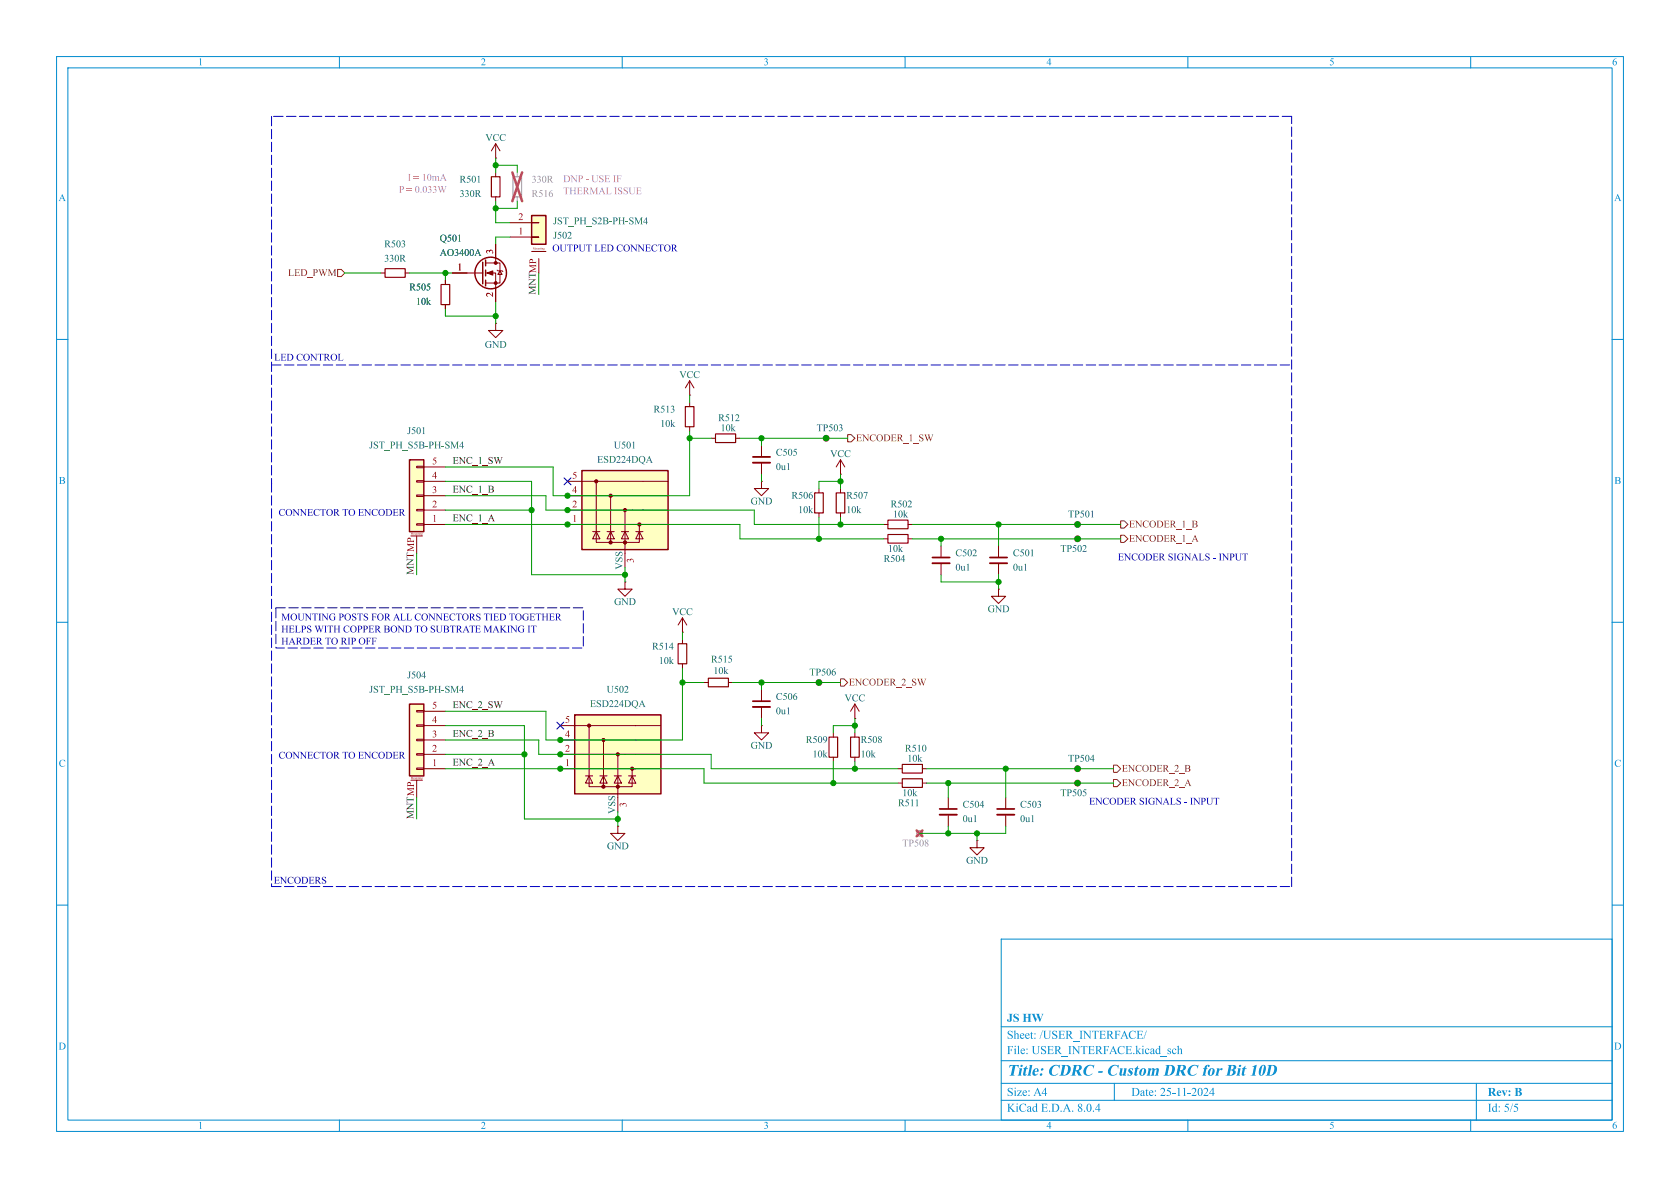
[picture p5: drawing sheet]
<svg xmlns="http://www.w3.org/2000/svg" width="297mm" height="210mm" viewBox="0 0 297 210" stroke-linecap="round" stroke-linejoin="round" font-family="sans-serif">
<g fill="none" stroke="#008bce" stroke-width=".18">
<path d="M10 10h277v190h-277zM12 12h273v186h-273zM60 10v2M110 10v2M160 10v2M210 10v2M260 10v2M10 60h2M285 60h2M10 110h2M285 110h2M10 160h2"/>
<path d="M285 160h2M177 166h108v32h-108zM60 198v2M110 198v2M160 198v2M177 194.5h108M177 191.5h108M177 187.5h108M177 181.5h108M197 191.5v3M210 198v2M260 198v2"/>
<path d="M261 191.5v6.5"/>
</g>
<g fill="none" stroke="#a1a1a1" stroke-width=".18">
<path d="M162.6 147.3h.1"/>
<circle cx="162.6" cy="147.3" r=".51"/>
</g>
<path d="M162.1 146.8l1 1M163.1 146.8l-1 1" fill="none" stroke="#e65255" stroke-width=".46"/>
<g fill="none" stroke="#840000" stroke-width=".18">
<path d="M190.5 138.4h.1M109.2 146.1v1.2h1.3l-1.3 1.3-1.3-1.3h1.3M109.2 146.1h.1M172.7 148.6v1.3h1.3l-1.3 1.2-1.3-1.2h1.3M172.7 148.6h.1"/>
<circle cx="190.5" cy="138.4" r=".51"/>
</g>
<path d="M72.4 124.5h2.5v12.7h-2.5z" fill="#ffffc2"/>
<g fill="none" stroke="#840000" stroke-width=".18">
<path d="M72.6 137.9h2.1M73.7 125.6h1.2v.3h-1.2zM73.7 128.1h1.2v.3h-1.2zM73.7 130.7h1.2v.2h-1.2zM73.7 133.2h1.2v.3h-1.2zM73.7 135.8h1.2v.2h-1.2zM73.7 137.9v3.1M74.9 135.9h3.8M74.9 133.4h3.8M74.9 130.8h3.8M74.9 128.3h3.8M74.9 125.7h3.8"/>
<path d="M158.7 138.4h.8M163.1 138.4h.7"/>
</g>
<path d="M72.4 124.5h2.5v12.7h-2.5z" fill="none" stroke="#840000" stroke-width=".25"/>
<path d="M159.5 137.7h3.6v1.5h-3.6z" fill="none" stroke="#840000" stroke-width=".2"/>
<path d="M101.6 126.4h15.2v13.9h-15.2z" fill="#ffffc2"/>
<g fill="none" stroke="#840000" stroke-width=".18">
<path d="M99.1 135.9h17.7M99.1 133.4h17.7M101.6 130.8h.1M101.6 130.8h15.2M101.6 128.3h15.2M103.5 137.2h1.3M104.1 128.3v10.8h7.7v-3.2M104.1 137.2l.7 1.2h-1.3zM106 137.2h1.3M106.7 137.2l.6 1.2h-1.3zM106.7 130.8v8.3M108.6 137.2h1.3"/>
<path d="M109.2 137.2l.7 1.2h-1.3zM109.2 133.4v6.9M111.1 137.2h1.3M111.8 137.2l.6 1.2h-1.3z"/>
</g>
<path d="M101.6 126.4h15.2v13.9h-15.2z" fill="none" stroke="#840000" stroke-width=".25"/>
<g fill="#840000" stroke="#840000" stroke-width=".18">
<circle cx="104.1" cy="128.3" r=".28"/>
<circle cx="106.7" cy="139.1" r=".28"/>
<circle cx="106.7" cy="130.8" r=".28"/>
<circle cx="109.2" cy="139.1" r=".28"/>
<circle cx="109.2" cy="133.4" r=".28"/>
<circle cx="111.8" cy="135.9" r=".28"/>
</g>
<path d="M109.6 142.1l.2-.1 .2 .2a.38 .38 0 0 1 .6-.2 .38 .38 0 0 1 0 .6 .3 .3 0 0 0-.1-.5 .3 .3 0 0 0-.4 .3 .23 .23 0 0 0-.1-.3 .23 .23 0 0 0-.3 .2 .23 .23 0 0 0 .1 .3l-.2-.2z" fill="#a90000"/>
<g fill="none" stroke="#840000" stroke-width=".18">
<path d="M87.6 27.9h.1M87.6 25.4l-.7 1.3M87.6 25.4v2.5M87.6 25.4l.8 1.3M67.3 48.3h.8M71.6 48.3h.8M121.9 69.9h.1M121.9 67.3l.8 1.3M121.9 67.3v2.6M121.9 71.1v.8M121.9 75.4v.8M121.9 67.3l-.7 1.3"/>
<path d="M125.7 77.5h.8M130 77.5h.8M134.6 78.7v2.1M146 77.5h.1M134.6 85.1v1.3h1.3l-1.3 1.2-1.3-1.2h1.3M134.6 85.1h.1M134.6 81.8v2M144.8 86.4v.7M144.8 90.7v.7M148.6 83.8h.1M148.6 81.3v2.5M148.6 86.4v.7"/>
<path d="M148.6 90.7v.7M148.6 81.3l.8 1.3M148.6 81.3l-.8 1.3M156.2 92.7h.8M156.2 95.3h.8M160.5 92.7h.8M160.5 95.3h.8M190.5 92.7h.1M190.5 95.3h.1M120.6 111.8h.1M120.6 109.2l.8 1.3M120.6 109.2v2.6"/>
<path d="M120.6 113v.8M120.6 117.3v.8M120.6 109.2l-.7 1.3M99.1 130.8h2.5M99.1 128.3h2.5M147.3 129.5v.8M147.3 133.9v.7M151.1 129.5v.8M151.1 133.9v.7M158.7 135.9h.8M163.1 135.9h.7M190.5 135.9h.1"/>
<path d="M167.6 141v2M167.6 144v2.1M177.8 141v2M177.8 144v2.1"/>
<circle cx="146.1" cy="77.5" r=".51"/>
<circle cx="190.5" cy="95.3" r=".51"/>
<circle cx="190.5" cy="92.7" r=".51"/>
<circle cx="190.5" cy="135.9" r=".51"/>
</g>
<path d="M133.1 81.8h3M166.1 144h3.1M176.3 144h3" fill="none" stroke="#840000" stroke-width=".33"/>
<path d="M133.1 80.8h3M166.1 143h3.1M176.3 143h3" fill="none" stroke="#840000" stroke-width=".3"/>
<path d="M68.1 47.5h3.5v1.5h-3.5zM121.2 71.9h1.5v3.5h-1.5zM126.5 76.7h3.5v1.5h-3.5zM144 87.1h1.5v3.6h-1.5zM147.8 87.1h1.6v3.6h-1.6zM157 91.9h3.5v1.6h-3.5zM157 94.5h3.5v1.5h-3.5zM119.9 113.8h1.5v3.5h-1.5zM146.6 130.3h1.5v3.6h-1.5zM150.4 130.3h1.5v3.6h-1.5zM159.5 135.1h3.6v1.6h-3.6z" fill="none" stroke="#840000" stroke-width=".2"/>
<path d="M90.7 31.2h1.5v3.6h-1.5z" fill="none" stroke="#a1a1a1" stroke-width=".2"/>
<path d="M91.4 30.5v.7M91.4 34.8v.8" fill="none" stroke="#a1a1a1" stroke-width=".18"/>
<path d="M90.6 30.5l1.7 5.1M92.3 30.5l-1.7 5.1" fill="none" stroke="#e65255" stroke-width=".46"/>
<path d="M94 38.1h2.5v5.1h-2.5z" fill="#ffffc2"/>
<g fill="none" stroke="#840000" stroke-width=".18">
<path d="M90.2 39.4h3.8M94 39.4h1.2zM90.2 41.9h3.8M94 41.9h1.2zM94 44.5h2.5M166.4 96.5v2.1M166.4 99.6v2M176.5 96.5v2.1M176.5 99.6v2M110.5 102.9v1.2h1.3l-1.3 1.3-1.3-1.3h1.3M110.5 102.9h.1M151.1 127h.1"/>
<path d="M151.1 124.5l.8 1.2M151.1 124.5v2.5M151.1 124.5l-.7 1.2"/>
</g>
<path d="M94 38.1h2.5v5.1h-2.5z" fill="none" stroke="#840000" stroke-width=".25"/>
<path d="M164.8 99.6h3.1M175 99.6h3.1" fill="none" stroke="#840000" stroke-width=".33"/>
<path d="M164.8 98.6h3.1M175 98.6h3.1" fill="none" stroke="#840000" stroke-width=".3"/>
<path d="M102.9 83.2h15.2v14h-15.2z" fill="#ffffc2"/>
<g fill="none" stroke="#840000" stroke-width=".18">
<path d="M100.3 92.7h17.8M100.3 90.2h17.8M102.9 87.6h.1M102.9 87.6h15.2M102.9 85.1h15.2M104.8 94h1.2M105.4 85.1v10.8h7.6v-3.2M105.4 94l.6 1.3h-1.2zM107.3 94h1.3M107.9 94l.7 1.3h-1.3zM107.9 87.6v8.3M109.9 94h1.2"/>
<path d="M110.5 94l.6 1.3h-1.2zM110.5 90.2v7M112.4 94h1.3M113 94l.7 1.3h-1.3z"/>
</g>
<path d="M102.9 83.2h15.2v14h-15.2z" fill="none" stroke="#840000" stroke-width=".25"/>
<g fill="#840000" stroke="#840000" stroke-width=".18">
<circle cx="105.4" cy="85.1" r=".28"/>
<circle cx="107.9" cy="95.9" r=".28"/>
<circle cx="107.9" cy="87.6" r=".28"/>
<circle cx="110.5" cy="95.9" r=".28"/>
<circle cx="110.5" cy="90.2" r=".28"/>
<circle cx="113" cy="92.7" r=".28"/>
</g>
<path d="M110.9 98.9l.2-.1 .2 .2a.38 .38 0 0 1 .6-.2 .38 .38 0 0 1 0 .6 .3 .3 0 0 0-.1-.5 .3 .3 0 0 0-.4 .3 .23 .23 0 0 0-.2-.2 .23 .23 0 0 0-.2 .1 .23 .23 0 0 0 .1 .3l-.3-.2z" fill="#a90000"/>
<path d="M100.3 87.6h2.6M100.3 85.1h2.6" fill="none" stroke="#840000" stroke-width=".18"/>
<path d="M72.4 81.3h2.5v12.7h-2.5z" fill="#ffffc2"/>
<g fill="none" stroke="#840000" stroke-width=".18">
<path d="M87.6 30.5v.7M87.6 34.8v.8M78.7 49.5v.8M78.7 53.8v.8M80 48.3h5.3M85.9 48.3h1.7v5M85.9 46.5h2.5v3.5h-2.5M87.6 57.2v1.2h1.3l-1.3 1.3-1.2-1.3h1.2M87.6 57.2h.1M87.6 43.2v3.3M87.9 47.8l.1 .1h.8l.1 .1M88.4 47.9l.4 .6h-.8z"/>
<path d="M72.6 94.7h2.1M73.7 82.4h1.2v.3h-1.2zM73.7 85h1.2v.2h-1.2zM73.7 87.5h1.2v.3h-1.2zM73.7 90h1.2v.3h-1.2zM73.7 92.6h1.2v.2h-1.2zM73.7 94.7v3.1M74.9 92.7h3.8M74.9 90.2h3.8M74.9 87.6h3.8M74.9 85.1h3.8M74.9 82.6h3.8"/>
<path d="M176.5 104.1v1.3h1.3l-1.3 1.3-1.2-1.3h1.2M176.5 104.1h.1M124.5 120.7h.7M128.8 120.7h.7M134.6 128.3v1.2h1.3l-1.3 1.3-1.3-1.3h1.3M134.6 128.3h.1M134.6 121.9v2.1M134.6 125v2M144.8 120.7h.1"/>
<circle cx="144.8" cy="120.7" r=".51"/>
</g>
<g fill="none" stroke="#840000" stroke-width=".25">
<path d="M85.3 46.4v3.8M85.9 46v1M85.9 47.8v1M85.9 49.5v1M72.4 81.3h2.5v12.7h-2.5z"/>
<circle cx="86.7" cy="48.3" r="2.79"/>
</g>
<path d="M86.9 31.2h1.5v3.6h-1.5zM78 50.3h1.5v3.5h-1.5zM125.2 119.9h3.6v1.5h-3.6z" fill="none" stroke="#840000" stroke-width=".2"/>
<g fill="#840000" stroke="#840000" stroke-width=".18">
<path d="M86.1 48.3l1-.4v.7z"/>
<circle cx="87.6" cy="50" r=".25"/>
<circle cx="87.6" cy="46.5" r=".25"/>
</g>
<path d="M133.1 125h3" fill="none" stroke="#840000" stroke-width=".33"/>
<path d="M133.1 124h3" fill="none" stroke="#840000" stroke-width=".3"/>
<path d="M59.7 47.6h.6l.7 .7-.7 .6h-.6zM149.9 76.8h.6l.6 .7-.6 .6h-.6zM198.1 92.1h.7l.6 .6-.6 .6h-.7zM198.1 94.6h.7l.6 .7-.6 .6h-.7zM148.6 120h.6l.7 .7-.7 .6h-.6zM196.8 135.3h.7l.6 .6-.6 .6h-.7zM196.8 137.8h.7l.6 .6-.6 .7h-.7z" fill="none" stroke="#725600" stroke-width=".18"/>
<path d="M48.8 107.4h54.3v7.2h-54.3z" fill="none" stroke="#0000c2" stroke-width=".18" stroke-dasharray="1.7 .6"/>
<g fill="#0000c2">
<path d="M51.5 108.6a.59 .59 0 0 1 1 .1 .59 .59 0 0 1-.4 .9 .59 .59 0 0 1-.7-.5h.2a.43 .43 0 0 0 .4 .5 .43 .43 0 0 0 .3-.7 .39 .39 0 0 0-.4-.4 .39 .39 0 0 0-.3 .6h-.2z"/>
<path d="M58.4 108.6l.3-.1h.5v.3a.49 .49 0 0 0-.7-.2 .49 .49 0 0 0 0 .8l.2 .2h.3l.1-.5-.2-.1h.5l-.1 .1-.1 .5a.65 .65 0 0 1-.8-.1 .65 .65 0 0 1 0-.9z"/>
<path d="M61.1 108.6a.59 .59 0 0 1 .9 .1 .59 .59 0 0 1-.4 .9 .59 .59 0 0 1-.7-.5h.2a.43 .43 0 0 0 .5 .5 .43 .43 0 0 0 .2-.7 .39 .39 0 0 0-.4-.4 .39 .39 0 0 0-.3 .6h-.2z"/>
<path d="M62.3 108.5h.6v.4a.28 .28 0 0 0-.2-.4 .28 .28 0 0 0-.3 .2 .28 .28 0 0 0 .3 .3 .38 .38 0 0 1 .2 .6 .38 .38 0 0 1-.6 0l-.1 .1v-.4a.33 .33 0 0 0 .3 .3 .33 .33 0 0 0 .4-.2l-.1-.1a.48 .48 0 0 1-.5-.8z"/>
<path d="M64.4 108.5h.6v.4a.28 .28 0 0 0-.2-.4 .28 .28 0 0 0-.4 .2 .28 .28 0 0 0 .4 .3 .38 .38 0 0 1 .2 .6 .38 .38 0 0 1-.6 0l-.1 .1v-.4a.33 .33 0 0 0 .3 .3 .33 .33 0 0 0 .3-.2l-.1-.1a.48 .48 0 0 1-.4-.8z"/>
<path d="M66.8 108.6a.59 .59 0 0 1 1 .1 .59 .59 0 0 1-.4 .9 .59 .59 0 0 1-.7-.5h.2a.43 .43 0 0 0 .4 .5 .43 .43 0 0 0 .3-.7 .39 .39 0 0 0-.4-.4 .39 .39 0 0 0-.3 .6h-.2z"/>
<path d="M70.1 108.5l.6 1.2h-.4l.1-.1-.1-.3h-.5l-.1 .3 .2 .1h-.4l.3-.5h.5l-.2-.5-.3 .5z"/>
<path d="M73.5 108.6l.3-.1h.5l.1 .4a.47 .47 0 0 0-.7-.3 .47 .47 0 0 0-.2 .7 .44 .44 0 0 0 .4 .3 .44 .44 0 0 0 .5-.2 .58 .58 0 0 1-.9 .1 .58 .58 0 0 1 0-.9z"/>
<path d="M74.7 108.6a.59 .59 0 0 1 .9 .1 .59 .59 0 0 1-.3 .9 .59 .59 0 0 1-.8-.5h.2a.43 .43 0 0 0 .5 .5 .43 .43 0 0 0 .3-.7 .39 .39 0 0 0-.5-.4 .39 .39 0 0 0-.3 .6h-.2z"/>
<path d="M79.6 108.6l.3-.1h.5l.1 .4a.47 .47 0 0 0-.7-.3 .47 .47 0 0 0-.1 .7 .44 .44 0 0 0 .3 .3 .44 .44 0 0 0 .5-.2 .58 .58 0 0 1-.9 .1 .58 .58 0 0 1 0-.9z"/>
<path d="M81.9 108.6a.59 .59 0 0 1 .9 .1 .59 .59 0 0 1-.4 .9 .59 .59 0 0 1-.7-.5h.2a.43 .43 0 0 0 .5 .5 .43 .43 0 0 0 .2-.7 .39 .39 0 0 0-.4-.4 .39 .39 0 0 0-.3 .6h-.2z"/>
<path d="M84.3 108.5h.6v.4a.28 .28 0 0 0-.2-.4 .28 .28 0 0 0-.4 .2 .28 .28 0 0 0 .4 .3 .38 .38 0 0 1 .2 .6 .38 .38 0 0 1-.6 0l-.1 .1v-.4a.33 .33 0 0 0 .3 .3 .33 .33 0 0 0 .3-.2l-.1-.1a.48 .48 0 0 1-.4-.8z"/>
<path d="M91.2 108.6a.59 .59 0 0 1 1 .1 .59 .59 0 0 1-.4 .9 .59 .59 0 0 1-.7-.5h.2a.43 .43 0 0 0 .4 .5 .43 .43 0 0 0 .3-.7 .39 .39 0 0 0-.4-.4 .39 .39 0 0 0-.3 .6h-.2z"/>
<path d="M92.5 108.6l.3-.1h.6v.3a.49 .49 0 0 0-.8-.2 .49 .49 0 0 0 0 .8l.3 .2h.3v-.5l-.1-.1h.4l-.1 .1v.5a.65 .65 0 0 1-.9-.1 .65 .65 0 0 1 0-.9z"/>
<path d="M54.4 110.7l.6-.1v.4a.28 .28 0 0 0-.2-.4 .28 .28 0 0 0-.4 .3 .28 .28 0 0 0 .4 .2 .38 .38 0 0 1 .2 .6 .38 .38 0 0 1-.6 .1h-.1v-.4a.33 .33 0 0 0 .2 .3 .33 .33 0 0 0 .4-.1l-.1-.2a.48 .48 0 0 1-.4-.7z"/>
<path d="M60.9 110.8l.3-.2h.5v.4a.47 .47 0 0 0-.6-.3 .47 .47 0 0 0-.2 .7 .44 .44 0 0 0 .4 .3 .44 .44 0 0 0 .4-.2 .58 .58 0 0 1-.8 .2 .58 .58 0 0 1 0-.9z"/>
<path d="M62.1 110.8a.59 .59 0 0 1 .9 .1 .59 .59 0 0 1-.4 .8 .59 .59 0 0 1-.7-.5h.2a.43 .43 0 0 0 .5 .5 .43 .43 0 0 0 .2-.6 .39 .39 0 0 0-.4-.4 .39 .39 0 0 0-.3 .5h-.2z"/>
<path d="M69.2 110.8a.59 .59 0 0 1 .9 .1 .59 .59 0 0 1-.3 .8 .59 .59 0 0 1-.7-.5h.2a.43 .43 0 0 0 .4 .5 .43 .43 0 0 0 .3-.6 .39 .39 0 0 0-.4-.4 .39 .39 0 0 0-.3 .5h-.2z"/>
<path d="M74.6 110.8a.59 .59 0 0 1 .9 .1 .59 .59 0 0 1-.4 .8 .59 .59 0 0 1-.7-.5h.2a.43 .43 0 0 0 .5 .5 .43 .43 0 0 0 .2-.6 .39 .39 0 0 0-.4-.4 .39 .39 0 0 0-.3 .5h-.2z"/>
<path d="M76.2 110.7l.7-.1-.1 .4a.28 .28 0 0 0-.2-.4 .28 .28 0 0 0-.3 .3 .28 .28 0 0 0 .3 .2 .38 .38 0 0 1 .2 .6 .38 .38 0 0 1-.6 .1v-.4a.33 .33 0 0 0 .2 .3 .33 .33 0 0 0 .4-.1l-.1-.2a.48 .48 0 0 1-.5-.7z"/>
<path d="M82.4 110.6l.6 1.2h-.4l.1-.1-.1-.3h-.5l-.1 .3 .1 .1h-.3l.3-.5h.5l-.2-.4-.3 .4z"/>
<path d="M87.7 110.6l.6 1.2h-.5l.2-.1-.1-.3h-.5l-.1 .3 .1 .1h-.3l.2-.5h.5l-.2-.4-.3 .4z"/>
<path d="M91.7 110.8l.4-.2h.5v.4a.49 .49 0 0 0-.7-.2 .49 .49 0 0 0-.1 .7l.3 .2h.3v-.5l-.1-.1h.4l-.1 .1v.5a.65 .65 0 0 1-.9 0 .65 .65 0 0 1 0-.9z"/>
<path d="M51.6 112.7l.7 1.2h-.5l.1-.1-.1-.3h-.4l-.1 .3 .1 .1h-.4l.3-.4h.5l-.2-.5-.3 .5z"/>
<path d="M58.7 112.9a.59 .59 0 0 1 1 .1 .59 .59 0 0 1-.4 .9 .59 .59 0 0 1-.7-.6h.2a.43 .43 0 0 0 .4 .6 .43 .43 0 0 0 .3-.7 .39 .39 0 0 0-.4-.4 .39 .39 0 0 0-.3 .5h-.2z"/>
<path d="M63.6 112.9a.59 .59 0 0 1 .9 .1 .59 .59 0 0 1-.3 .9 .59 .59 0 0 1-.8-.6h.2a.43 .43 0 0 0 .5 .6 .43 .43 0 0 0 .3-.7 .39 .39 0 0 0-.5-.4 .39 .39 0 0 0-.3 .5h-.2z"/>
</g>
<path d="M48 20.6v65M228.3 20.6h-180.3M48 64.5h180.3M48 85.3v71.4M48 156.7h180.3M228.3 156.7v-136.1" fill="none" stroke="#0000c2" stroke-width=".18" stroke-dasharray="1.7 .6"/>
<g fill="none" stroke="#009600" stroke-width=".18">
<path d="M87.6 27.9v2.6M87.6 35.6v3.8h2.6M87.6 29.2h3.8v1.3M91.4 35.6v1.2h-3.8M61 48.3h6.3M72.4 48.3h7.6M78.7 48.3v1.2M78.7 54.6v1.3h8.9M87.6 53.3v3.9M90.2 41.9h-2.6v1.3M95.2 48.3v3.8M121.9 76.2v11.4h-24.1v-5h-19.1"/>
<path d="M121.9 69.9v1.2M121.9 77.5h3.8M130.8 77.5h19.1M134.6 77.5v1.2M73.7 97.8v3.8M78.7 85.1h15.3v16.5h16.5M78.7 87.6h17.8v2.6h36.8v2.5h22.9M78.7 92.7h52.1v2.6h25.4M78.7 90.2h15.3M134.6 83.8v1.3M144.8 91.4v3.9M148.6 85.1h-3.8v1.3"/>
<path d="M148.6 83.8v2.6M148.6 91.4v1.3M161.3 92.7h36.8M161.3 95.3h36.8M166.4 95.3v1.2M176.5 92.7v3.8M110.5 100.3v2.6M120.6 111.8v1.2M120.6 118.1v12.7h-24.1v-5.1h-17.8M166.4 101.6v1.3h10.1M176.5 101.6v2.5M78.7 135.9h45.8v2.5h34.2"/>
<path d="M78.7 130.8h16.5v2.6h30.5v2.5h33M78.7 128.3h14v16.5h16.5M78.7 133.4h14M120.6 120.7h3.9M129.5 120.7h19.1M134.6 120.7v1.2M134.6 127v1.3M147.3 134.6v3.8M151.1 128.3h-3.8v1.2M151.1 127v2.5M151.1 134.6v1.3M163.8 138.4h33"/>
<path d="M163.8 135.9h33M167.6 138.4v2.6M177.8 135.9v5.1M73.7 141v3.8M109.2 143.5v2.6M167.6 146.1v1.2M172.7 147.3v1.3M177.8 146.1v1.2h-15.2"/>
</g>
<path d="M99.7 84.5l1.2 1.2M100.9 84.5l-1.2 1.2M98.5 127.7l1.2 1.2M99.7 127.7l-1.2 1.2" fill="none" stroke="#000084" stroke-width=".18"/>
<path d="M78.7 49.5v.8M78.7 53.8v.8M80 48.3h2.5M87.6 43.2v2.5M87.6 50.8v2.5" fill="none" stroke="#840000" stroke-width=".18"/>
<g fill="#009600" stroke="#009600" stroke-width=".18">
<circle cx="134.6" cy="120.7" r=".46"/>
<circle cx="144.8" cy="120.7" r=".46"/>
<circle cx="109.2" cy="144.8" r=".46"/>
<circle cx="99.1" cy="130.8" r=".46"/>
<circle cx="148.6" cy="85.1" r=".46"/>
<circle cx="151.1" cy="128.3" r=".46"/>
<circle cx="147.3" cy="138.4" r=".46"/>
<circle cx="144.8" cy="95.3" r=".46"/>
<circle cx="120.6" cy="120.7" r=".46"/>
<circle cx="146" cy="77.5" r=".46"/>
<circle cx="87.6" cy="55.9" r=".46"/>
<circle cx="87.6" cy="29.2" r=".46"/>
<circle cx="78.7" cy="48.3" r=".46"/>
<circle cx="121.9" cy="77.5" r=".46"/>
<circle cx="134.6" cy="77.5" r=".46"/>
<circle cx="87.6" cy="36.8" r=".46"/>
<circle cx="167.6" cy="138.4" r=".46"/>
<circle cx="172.7" cy="147.3" r=".46"/>
<circle cx="167.6" cy="147.3" r=".46"/>
<circle cx="110.5" cy="101.6" r=".46"/>
<circle cx="100.3" cy="90.2" r=".46"/>
<circle cx="100.3" cy="92.7" r=".46"/>
<circle cx="100.3" cy="87.6" r=".46"/>
<circle cx="92.7" cy="133.4" r=".46"/>
<circle cx="99.1" cy="135.9" r=".46"/>
<circle cx="99.1" cy="133.4" r=".46"/>
<circle cx="94" cy="90.2" r=".46"/>
<circle cx="190.5" cy="135.9" r=".46"/>
<circle cx="177.8" cy="135.9" r=".46"/>
<circle cx="190.5" cy="138.4" r=".46"/>
<circle cx="166.4" cy="95.3" r=".46"/>
<circle cx="148.6" cy="92.7" r=".46"/>
<circle cx="176.5" cy="102.9" r=".46"/>
<circle cx="176.5" cy="92.7" r=".46"/>
<circle cx="190.5" cy="92.7" r=".46"/>
<circle cx="190.5" cy="95.3" r=".46"/>
<circle cx="151.1" cy="135.9" r=".46"/>
</g>
<text font-size="2.8" fill="#008bce" x="178" y="190.9">Title:CDRC - CustomDRC forBit10D</text>
<g font-size="2.1" fill="#008bce">
<text x="178" y="184.2">Sheet:/USER_INTERFACE/</text>
<text x="178" y="181.2">JSHW</text>
<text x="178" y="186.9">File: USER_INTERFACE.kicad_sch</text>
<text x="178" y="197.1">KiCadE.D.A. 8.0.4</text>
<text x="178" y="194.3">Size:A4</text>
<text x="200" y="194.3">Date:25-11-2024</text>
<text x="263" y="194.3">Rev:B</text>
<text x="263" y="197.1">Id: 5/5</text>
</g>
<g font-size="1.8" fill="#008bce">
<text x="35" y="12">1</text>
<text x="85" y="12">2</text>
<text x="135" y="12">3</text>
<text x="185" y="12">4</text>
<text x="235" y="12">5</text>
<text x="285" y="12">6</text>
<text x="10.3" y="36">A</text>
<text x="285.3" y="36">A</text>
<text x="10.4" y="86">B</text>
<text x="285.4" y="86">B</text>
<text x="10.4" y="136">C</text>
<text x="285.4" y="136">C</text>
<text x="10.3" y="186">D</text>
<text x="285.3" y="186">D</text>
<text x="35" y="200">1</text>
<text x="85" y="200">2</text>
<text x="135" y="200">3</text>
<text x="185" y="200">4</text>
<text x="235" y="200">5</text>
<text x="285" y="200">6</text>
</g>
<g font-size="1.8" fill="#006464">
<text x="85.8" y="25.4">VCC</text>
<text x="81.2" y="32.7">R501</text>
<text x="81.2" y="35.3">330R</text>
<text x="97.8" y="40.1">JST_PH_S2B-PH-SM4</text>
<text x="67.9" y="44.2">R503</text>
<text x="67.9" y="46.7">330R</text>
<text x="77.7" y="43.2">Q501</text>
<text x="77.7" y="45.7">AO3400A</text>
<text x="97.8" y="42.6">J502</text>
<text x="72.4" y="51.8">R505</text>
<text x="73.5" y="54.3">10k</text>
<text x="85.7" y="62">GND</text>
<text x="120.1" y="67.3">VCC</text>
<text x="72" y="77.2">J501</text>
<text x="115.5" y="73.4">R513</text>
<text x="116.7" y="75.9">10k</text>
<text x="127" y="74.9">R512</text>
<text x="127.4" y="76.7">10k</text>
<text x="144.4" y="76.7">TP503</text>
<text x="65.3" y="79.7">JST_PH_S5B-PH-SM4</text>
<text x="105.6" y="82.3">ESD224DQA</text>
<text x="108.5" y="79.7">U501</text>
<text x="137.2" y="81">C505</text>
<text x="137.2" y="83.5">0u1</text>
<text x="146.8" y="81.3">VCC</text>
<text x="132.7" y="89.6">GND</text>
<text x="139.9" y="88.6">R506</text>
<text x="149.6" y="88.6">R507</text>
<text x="141.1" y="91.2">10k</text>
<text x="149.6" y="91.2">10k</text>
<text x="157.4" y="90.1">R502</text>
<text x="157.9" y="91.9">10k</text>
<text x="188.8" y="91.9">TP501</text>
<text x="110.2" y="100.7" transform="rotate(-90 110.2 100.7)">VSS</text>
<text x="156.2" y="99.8">R504</text>
<text x="157" y="98">10k</text>
<text x="168.9" y="98.8">C502</text>
<text x="168.9" y="101.3">0u1</text>
<text x="179.1" y="98.8">C501</text>
<text x="179.1" y="101.3">0u1</text>
<text x="187.5" y="98">TP502</text>
<text x="108.6" y="107.4">GND</text>
<text x="118.8" y="109.2">VCC</text>
<text x="174.6" y="108.7">GND</text>
<text x="115.3" y="115.3">R514</text>
<text x="116.5" y="117.8">10k</text>
<text x="125.7" y="117.6">R515</text>
<text x="126.1" y="119.6">10k</text>
<text x="143.1" y="119.9">TP506</text>
<text x="65.3" y="122.9">JST_PH_S5B-PH-SM4</text>
<text x="72" y="120.4">J504</text>
<text x="104.3" y="125.5">ESD224DQA</text>
<text x="107.2" y="122.9">U502</text>
<text x="137.2" y="124.2">C506</text>
<text x="149.3" y="124.4">VCC</text>
<text x="137.2" y="126.7">0u1</text>
<text x="142.5" y="131.8">R509</text>
<text x="152.1" y="131.8">R508</text>
<text x="132.7" y="132.8">GND</text>
<text x="143.6" y="134.3">10k</text>
<text x="152.1" y="134.3">10k</text>
<text x="160" y="133.3">R510</text>
<text x="160.4" y="135.1">10k</text>
<text x="188.8" y="135.1">TP504</text>
<text x="109" y="143.9" transform="rotate(-90 109 143.9)">VSS</text>
<text x="158.7" y="143">R511</text>
<text x="159.5" y="141.2">10k</text>
<text x="170.2" y="143.2">C504</text>
<text x="180.3" y="143.2">C503</text>
<text x="187.5" y="141.2">TP505</text>
<text x="170.2" y="145.8">0u1</text>
<text x="180.3" y="145.8">0u1</text>
<text x="107.3" y="150.6">GND</text>
<text x="170.8" y="153.1">GND</text>
</g>
<g font-size="1.8" fill="#f0f">
<text x="70.5" y="34.5">P= 0.033W</text>
<text x="72.1" y="32.4">I = 10mA</text>
<text x="99.6" y="32.7">DNP- USEIF</text>
<text x="99.6" y="34.8">THERMAL ISSUE</text>
</g>
<g font-size="1.8" fill="#989898">
<text x="94" y="35.3">R516</text>
<text x="94" y="32.7">330R</text>
<text x="159.5" y="150.1">TP508</text>
</g>
<g font-size="1.8" fill="#a90000">
<text x="91.6" y="41.7">1</text>
<text x="91.6" y="39.1">2</text>
<text x="87.4" y="44.9" transform="rotate(-90 87.4 44.9)">3</text>
<text x="80.8" y="48">1</text>
<text x="87.4" y="52.5" transform="rotate(-90 87.4 52.5)">2</text>
<text x="76.4" y="82.3">5</text>
<text x="76.4" y="89.9">2</text>
<text x="76.4" y="87.4">3</text>
<text x="76.4" y="84.8">4</text>
<text x="101.2" y="89.9">2</text>
<text x="101.2" y="87.4">4</text>
<text x="101.2" y="84.8">5</text>
<text x="76.4" y="92.5">1</text>
<text x="101.2" y="92.5">1</text>
<text x="76.4" y="125.5">5</text>
<text x="76.4" y="130.6">3</text>
<text x="76.4" y="128">4</text>
<text x="99.9" y="130.6">4</text>
<text x="99.9" y="128">5</text>
<text x="76.4" y="135.6">1</text>
<text x="76.4" y="133.1">2</text>
<text x="99.9" y="135.6">1</text>
<text x="99.9" y="133.1">2</text>
</g>
<g font-size="1.8" fill="#0000c2">
<text x="97.6" y="44.9">OUTPUTLED CONNECTOR</text>
<text x="48.5" y="64.2">LED CONTROL</text>
<text x="49.2" y="91.6">CONNECTORTO ENCODER</text>
<text x="197.6" y="99.5">ENCODERSIGNALS- INPUT</text>
<text x="49.7" y="110.4">MOUNTING POSTSFORALL CONNECTORSTIED TOGETHER</text>
<text x="49.7" y="112.5">HELPSWITH COPPERBOND TO SUBTRATEMAKING IT</text>
<text x="49.7" y="114.6">HARDERTO RIPOFF</text>
<text x="49.2" y="134.6">CONNECTORTO ENCODER</text>
<text x="192.5" y="142.7">ENCODERSIGNALS- INPUT</text>
<text x="48.4" y="156.7">ENCODERS</text>
</g>
<g font-size="1.8" fill="#725600">
<text x="50.9" y="49.3">LED_PWM</text>
<text x="151.3" y="78.5">ENCODER_1_SW</text>
<text x="199.6" y="93.7">ENCODER_1_B</text>
<text x="199.6" y="96.2">ENCODER_1_A</text>
<text x="150.1" y="121.6">ENCODER_2_SW</text>
<text x="198.3" y="136.9">ENCODER_2_B</text>
<text x="198.3" y="139.4">ENCODER_2_A</text>
</g>
<g font-size="1.8" fill="#0f0f0f">
<text x="94.9" y="52.1" transform="rotate(-90 94.9 52.1)">MNTMP</text>
<text x="80" y="82.2">ENC_1_SW</text>
<text x="80" y="87.3">ENC_1_B</text>
<text x="80" y="92.4">ENC_1_A</text>
<text x="73.3" y="101.6" transform="rotate(-90 73.3 101.6)">MNTMP</text>
<text x="80" y="125.4">ENC_2_SW</text>
<text x="80" y="130.5">ENC_2_B</text>
<text x="80" y="135.5">ENC_2_A</text>
<text x="73.3" y="144.8" transform="rotate(-90 73.3 144.8)">MNTMP</text>
</g>
<g font-size=".5" fill="#840000">
<text x="94.2" y="44.2">Mounting</text>
<text x="72.6" y="94.7">Mounting</text>
<text x="72.6" y="137.8">Mounting</text>
</g>
</svg>
